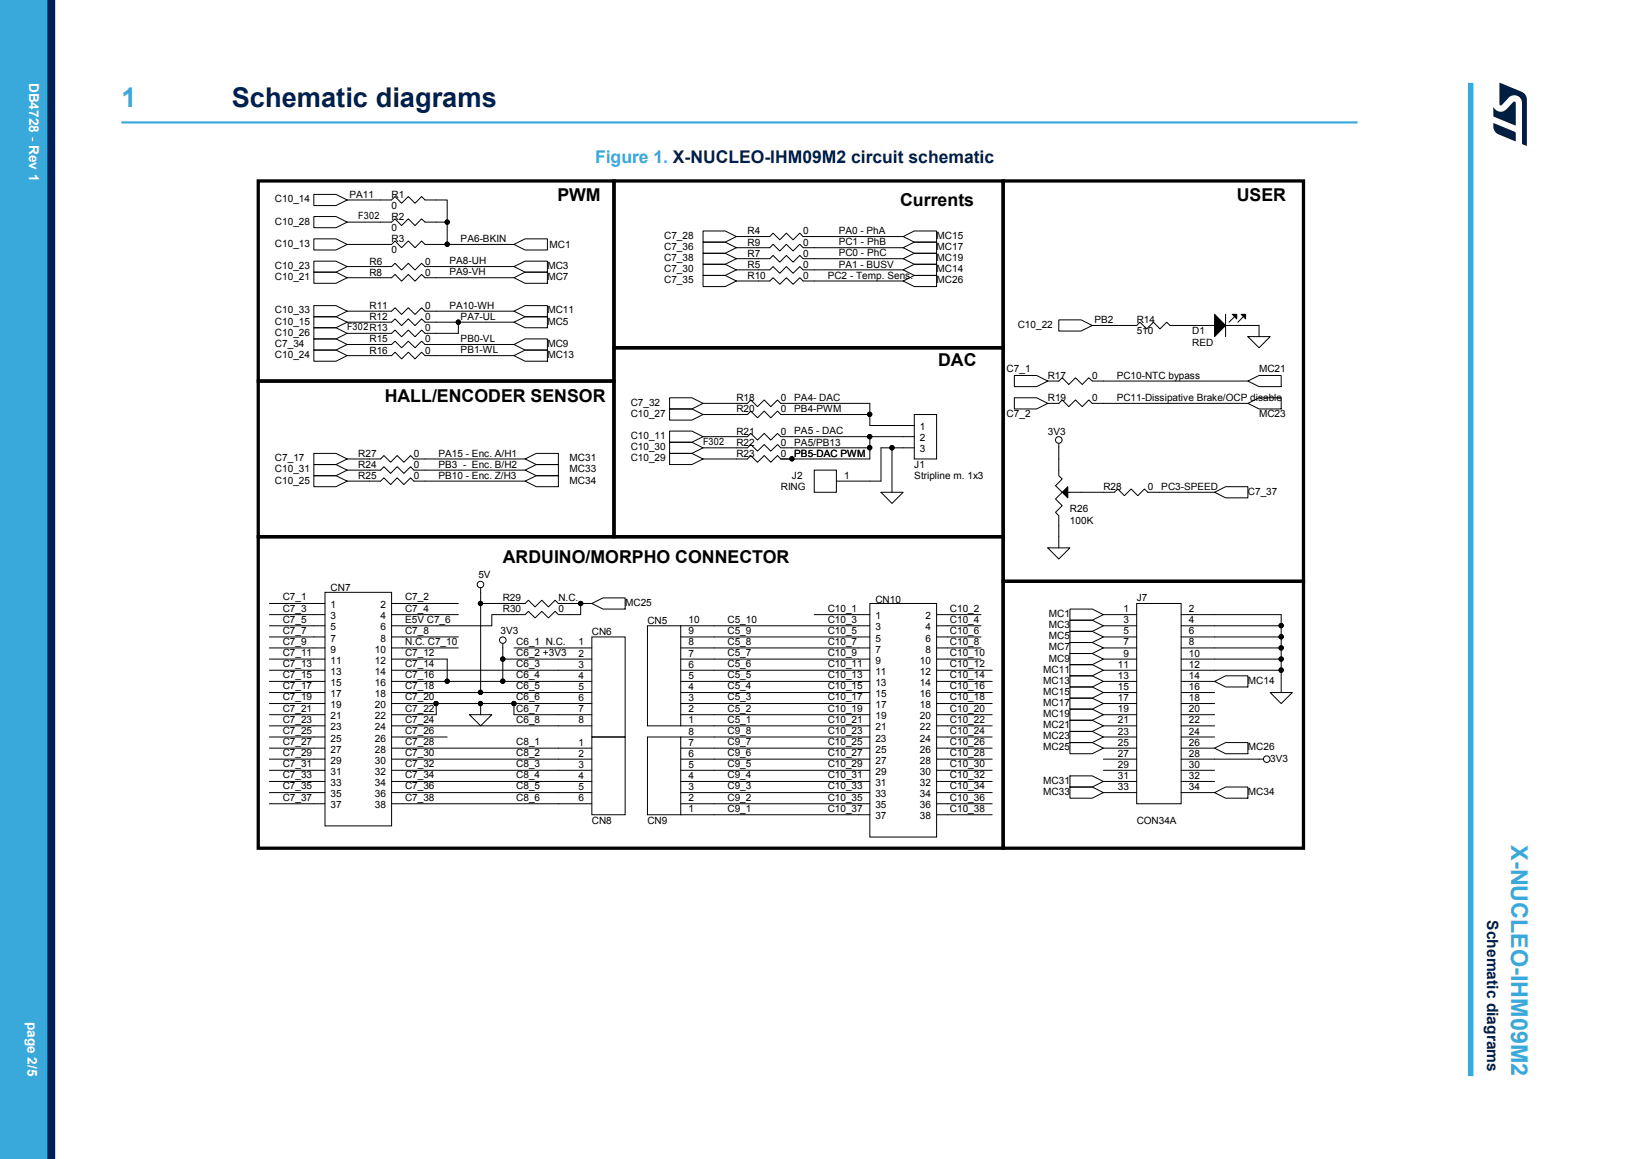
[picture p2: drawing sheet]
<svg xmlns="http://www.w3.org/2000/svg" width="297mm" height="210mm" viewBox="0 0 297 210" stroke-linecap="round" stroke-linejoin="round" font-family="sans-serif">
<path d="M22 22.2h224" fill="none" stroke="#39a9dc" stroke-width=".4"/>
<path d="M46.8 32.8h64.5v36.2h-64.5zM111.3 32.8h70.5v30.2h-70.5zM181.8 32.8h54.4v72.5h-54.4zM46.8 69h64.5v28.2h-64.5zM111.3 63h70.5v34.2h-70.5zM46.8 97.2h135v56.5h-135zM181.8 105.3h54.4v48.4h-54.4z" fill="none" stroke="#000" stroke-width=".59"/>
<g fill="none" stroke="#000" stroke-width=".18">
<path d="M56.9 39.2h4l2 1-2 1.1h-4zM56.9 35.2h4l2 1-2 1h-4zM62.9 36.2h8.1l.6-.6 1.2 1.2 1.2-1.2 1.2 1.2 1.2-1.2 .6 .6h4v4M56.9 55.4h4l2 1-2 1h-4zM56.9 59.4h4l2 1-2 1h-4zM56.9 43.3h4l2 1-2 1h-4zM56.9 47.3h4l2 1-2 1h-4zM56.9 49.3h4l2 1-2 1h-4zM56.9 57.4h4l2 1-2 1h-4zM62.9 44.3h8.1l.6-.6 1.2 1.2 1.2-1.2 1.2 1.2 1.2-1.2 .6 .6h4M62.9 40.2h8.1l.6-.5 1.2 1.2 1.2-1.2 1.2 1.2 1.2-1.2 .6 .5h4M81 40.2v4.1"/>
<path d="M81 44.3h12.1M83.1 58.4h-6.1l-.6-.6-1.2 1.2-1.2-1.2-1.2 1.2-1.2-1.2-.6 .6h-8.1M83.1 58.4v2h-6.1l-.6-.6-1.2 1.2-1.2-1.2-1.2 1.2-1.2-1.2-.6 .6h-8.1M83.1 58.4h10M93.1 56.4h-16.1l-.6-.6-1.2 1.2-1.2-1.2-1.2 1.2-1.2-1.2-.6 .6h-8.1M93.1 50.3h-16.1l-.6-.6-1.2 1.2-1.2-1.2-1.2 1.2-1.2-1.2-.6 .6h-8.1M93.1 48.3h-16.1l-.6-.6-1.2 1.2-1.2-1.2-1.2 1.2-1.2-1.2-.6 .6h-8.1M93.1 50.3l2.1-1h4v2h-4zM93.1 48.3l2.1-1h4v2h-4zM93.1 58.4l2.1-1h4v2h-4zM93.1 56.4l2.1-1h4v2h-4zM93.1 44.3l2.1-1h4v2h-4z"/>
<path d="M127.4 41.9h4l2 1-2 1h-4zM127.4 45.9h4l2 1-2 1h-4zM127.4 49.9h4l2 1-2 1h-4zM127.4 43.9h4l2 1-2 1h-4zM127.4 47.9h4l2 1-2 1h-4zM133.4 44.9h6.1l.6-.6 1.2 1.2 1.2-1.2 1.2 1.2 1.2-1.2 .6 .6h18.2M133.4 48.9h6.1l.6-.6 1.2 1.2 1.2-1.2 1.2 1.2 1.2-1.2 .6 .6h18.2M163.7 42.9h-18.2l-.6-.7-1.2 1.3-1.2-1.3-1.2 1.3-1.2-1.3-.6 .7h-6.1M163.7 46.9h-18.2l-.6-.6-1.2 1.2-1.2-1.2-1.2 1.2-1.2-1.2-.6 .6h-6.1M163.7 50.9h-18.2l-.6-.6-1.2 1.2-1.2-1.2-1.2 1.2-1.2-1.2-.6 .6h-6.1M163.7 50.9l2-1h4v2h-4zM163.7 42.9l2-1h4v2h-4z"/>
<path d="M163.7 46.9l2-1h4v2h-4zM163.7 48.9l2-1h4v2h-4zM163.7 44.9l2-1h4v2h-4zM191.9 58h4l2 1-2 1h-4zM197.9 59h8.1l.6-.6 1.2 1.2 1.2-1.2 1.2 1.2 1.2-1.2 .6 .6h8.1M220.1 56.9l2 2.1-2 2zM222.1 56.9v4.1M222.1 59h6v2M223.3 56.9h.8v.9zM223.7 57.4l-1 1M224.9 56.9h.8v.9zM225.3 57.4l-1 1"/>
<path d="M56.9 61.4h4l2 1-2 1h-4zM56.9 63.4h4l2 1-2 1h-4zM93.1 62.4h-16.1l-.6-.6-1.2 1.2-1.2-1.2-1.2 1.2-1.2-1.2-.6 .6h-8.1M93.1 64.4h-16.1l-.6-.6-1.2 1.2-1.2-1.2-1.2 1.2-1.2-1.2-.6 .6h-8.1M93.1 64.4l2.1-1h4v2h-4zM93.1 62.4l2.1-1h4v2h-4zM121.3 74.1h4.1l2 1-2 1h-4.1zM121.3 72.1h4.1l2 1-2 1h-4.1zM121.3 78.1h4.1l2 1-2 1h-4.1zM127.4 73.1h8.1l.5-.6 1.3 1.2 1.2-1.2 1.2 1.2 1.2-1.2 .6 .6h16.1v2M127.4 75.1h8.1l.5-.6 1.3 1.2 1.2-1.2 1.2 1.2 1.2-1.2 .6 .6h16.1M127.4 79.1h8.1l.5-.6 1.3 1.2 1.2-1.2 1.2 1.2 1.2-1.2 .6 .6h16.1"/>
<path d="M157.6 75.1v2h8.1M157.6 79.1v2M165.7 75.1h4v8.1h-4zM165.7 79.1h-8.1M183.8 68h4l2.1 1-2.1 1.1h-4zM183.8 72.1h4l2.1 1-2.1 1h-4zM189.9 69h2l.6-.5 1.2 1.2 1.2-1.2 1.2 1.2 1.2-1.2 .6 .5h28.2M226.1 73.1h-28.2l-.6-.6-1.2 1.2-1.2-1.2-1.2 1.2-1.2-1.2-.6 .6h-2M226.1 69l2-1h4.1v2.1h-4.1zM226.1 73.1l2-1h4.1v2h-4.1zM226.1 61h4.1l-2.1 2zM56.9 82.2h4l2 1-2 1h-4z"/>
<path d="M56.9 84.2h4l2 1-2 1h-4zM56.9 86.2h4l2 1-2 1h-4zM95.2 83.2h-20.2l-.6-.7-1.2 1.3-1.2-1.3-1.2 1.3-1.2-1.3-.6 .7h-6.1M95.2 87.2h-20.2l-.6-.6-1.2 1.2-1.2-1.2-1.2 1.2-1.2-1.2-.6 .6h-6.1M95.2 85.2h-20.2l-.6-.6-1.2 1.2-1.2-1.2-1.2 1.2-1.2-1.2-.6 .6h-6.1M95.2 87.2l2-1h4v2h-4zM95.2 83.2l2-1h4v2h-4zM95.2 85.2l2-1h4v2h-4zM121.3 80.1h4.1l2 1-2 1.1h-4.1zM121.3 82.2h4.1l2 1-2 1h-4.1zM127.4 81.1h8.1l.5-.6 1.3 1.2 1.2-1.2 1.2 1.2 1.2-1.2 .6 .6h16.1M147.5 85.2h4.1v4h-4.1z"/>
<path d="M157.6 81.1v2.1h-16.1l-.6-.7-1.2 1.3-1.2-1.3-1.2 1.3-1.3-1.3-.5 .7h-8.1M159.6 89.2h4.1l-2.1 2zM161.6 81.1v8.1M161.6 81.1h-2v6.1h-8M165.7 81.1h-4.1M189.9 99.3h4l-2 2zM191.9 80.3v5.9l.6 .6-1.2 1.2 1.2 1.2-1.2 1.2 1.2 1.2-1.2 1.2 .6 .6v5.9M193.5 88.2v2l-1-1zM220.1 89.2h-12.1l-.6-.6-1.2 1.2-1.2-1.2-1.3 1.2-1.1-1.2-.7 .6h-8.4M220.1 89.2l2-1h4v2h-4zM48.8 109.3h10.1M48.8 111.4h10.1"/>
<path d="M48.8 113.4h10.1M48.8 115.4h10.1M58.9 107.3h12.1v42.3h-12.1zM58.9 117.4h-10.1M58.9 119.4h-10.1M71 109.3h12.1M71 111.4h12.1M71 115.4h12.1M71 117.4h12.1M71 119.4h10v4.1M87.1 106.5v2.8M91.1 119.4h16.1"/>
<path d="M91.1 119.4v4.1M91.1 116.6v2.8M93.1 117.4h14.1M105.2 109.3h-4l-.6-.5-1.2 1.2-1.2-1.2-1.2 1.2-1.3-1.2-.5 .5h-8.1v16.2M107.2 115.4h6.1v18.1h-6.1zM107.2 109.3h-2v2.1h-4l-.6-.6-1.2 1.2-1.2-1.2-1.2 1.2-1.3-1.2-.5 .6h-6.1v2h-18.1M107.2 109.3l2.1-1h4v2.1h-4zM117.3 113.4h6.1v18.1h-6.1zM123.4 113.4h34.2M123.4 115.4h34.2M123.4 117.4h34.2M123.4 119.4h34.2"/>
<path d="M147.5 111.4h10.1M157.6 109.3h12.1v42.4h-12.1zM177.8 111.4h-8.1M177.8 113.4h-8.1M177.8 115.4h-8.1M177.8 117.4h-8.1M177.8 119.4h-8.1M193.9 112.4h4l2 1-2 1h-4zM193.9 116.4h4l2 1-2 1h-4zM193.9 114.4h4l2 1-2 1h-4zM193.9 118.4h4l2 1-2 1h-4zM193.9 110.4h4l2 1-2 1h-4z"/>
<path d="M199.9 111.4h6.1M199.9 113.4h6.1M199.9 115.4h6.1M199.9 117.4h6.1M199.9 119.4h6.1M206 109.3h8v36.3h-8zM214 111.4h18.2v2M214 113.4h18.2v2M214 115.4h18.2M214 117.4h18.2M214 119.4h18.2v2M232.2 115.4v2"/>
<path d="M232.2 117.4v2M58.9 121.4h-10.1M58.9 123.5h-10.1M58.9 125.5h-10.1M58.9 127.5h-10.1M58.9 129.5h-10.1M58.9 131.5h-10.1M58.9 133.5h-10.1M58.9 135.6h-10.1M58.9 137.6h-10.1M58.9 139.6h-10.1M71 121.4h36.2"/>
<path d="M71 131.5h36.2M71 123.5h10M71 125.5h16.1M71 127.5h8M71 133.5h10M71 135.6h36.2M71 137.6h36.2M71 139.6h36.2M79 127.5v2h-8M79 127.5h8.1M81 123.5h10.1M85.1 129.5h4l-2 2z"/>
<path d="M87.1 127.5h6M87.1 127.5v2M87.1 125.5h20.1M91.1 123.5h16.1M93.1 127.5h14.1M93.1 127.5v2h14.1M107.2 133.5h6.1v14.1h-6.1zM117.3 133.5h6.1v14.1h-6.1zM123.4 121.4h34.2M123.4 123.5h34.2M123.4 125.5h34.2M123.4 127.5h34.2"/>
<path d="M123.4 129.5h34.2M123.4 131.5h34.2M157.6 139.6h-34.2M157.6 137.6h-34.2M157.6 135.6h-34.2M157.6 133.5h-34.2M179.8 121.4h-10.1M179.8 123.5h-10.1M179.8 125.5h-10.1M179.8 127.5h-10.1M179.8 129.5h-10.1M179.8 131.5h-10.1"/>
<path d="M179.8 133.5h-10.1M179.8 135.6h-10.1M179.8 137.6h-10.1M179.8 139.6h-10.1M193.9 120.4h4l2 1-2 1.1h-4zM193.9 122.5h4l2 1-2 1h-4zM193.9 134.5h4l2 1.1-2 1h-4zM193.9 124.5h4l2 1-2 1h-4zM193.9 126.5h4l2 1-2 1h-4zM193.9 128.5h4l2 1-2 1h-4zM193.9 132.5h4l2 1-2 1h-4zM193.9 130.5h4l2 1-2 1h-4z"/>
<path d="M199.9 121.4h6.1M199.9 123.5h6.1M199.9 125.5h6.1M199.9 127.5h6.1M199.9 129.5h6.1M199.9 131.5h6.1M199.9 133.5h6.1M199.9 135.6h6.1M199.9 137.6h6.1M199.9 139.6h6.1M214 137.6h15M214 121.4h18.2v4.1"/>
<path d="M214 123.5h6.1M214 125.5h6.1M214 135.6h6.1M214 139.6h6.1M214 127.5h6.1M214 129.5h6.1M214 131.5h6.1M214 133.5h6.1M220.1 123.5l2-1h4v2h-4zM220.1 135.6l2-1.1h4v2.1h-4zM230.2 125.5h4l-2 2zM58.9 141.6h-10.1"/>
<path d="M58.9 143.6h-10.1M58.9 145.6h-10.1M71 141.6h36.2M71 143.6h36.2M71 145.6h36.2M101.2 153.7h22.2M157.6 147.6h-34.2M157.6 145.6h-34.2M157.6 143.6h-34.2M157.6 141.6h-34.2M179.8 141.6h-10.1M179.8 143.6h-10.1"/>
<path d="M179.8 145.6h-10.1M179.8 147.6h-10.1M193.9 140.6h4l2 1-2 1h-4zM193.9 142.6h4l2 1-2 1h-4zM199.9 141.6h6.1M199.9 143.6h6.1M214 141.6h6.1M214 143.6h6.1M220.1 143.6l2-1h4v2h-4z"/>
<circle cx="81" cy="44.3" r=".39"/>
<circle cx="81" cy="40.2" r=".39"/>
<circle cx="83.1" cy="58.4" r=".39"/>
<circle cx="157.6" cy="79.1" r=".39"/>
<circle cx="157.6" cy="75.1" r=".39"/>
<circle cx="191.9" cy="79.7" r=".6"/>
<circle cx="143.5" cy="83.1" r=".39"/>
<circle cx="157.6" cy="81.1" r=".4"/>
<circle cx="161.6" cy="81.1" r=".4"/>
<circle cx="87.1" cy="109.3" r=".39"/>
<circle cx="87.1" cy="105.9" r=".59"/>
<circle cx="91.1" cy="119.4" r=".39"/>
<circle cx="91.1" cy="116" r=".59"/>
<circle cx="105.2" cy="109.3" r=".4"/>
<circle cx="232.2" cy="115.4" r=".39"/>
<circle cx="232.2" cy="119.4" r=".39"/>
<circle cx="232.2" cy="117.4" r=".39"/>
<circle cx="232.2" cy="113.4" r=".39"/>
<circle cx="79" cy="127.5" r=".39"/>
<circle cx="81" cy="123.4" r=".39"/>
<circle cx="87.1" cy="127.5" r=".39"/>
<circle cx="87.1" cy="125.5" r=".39"/>
<circle cx="91.1" cy="123.4" r=".39"/>
<circle cx="93.1" cy="127.5" r=".39"/>
<circle cx="229.5" cy="137.6" r=".6"/>
<circle cx="232.2" cy="121.4" r=".4"/>
</g>
<g fill="#000">
<path d="M220.1 56.9l2 2.1-2 2zM223.3 56.9h.8v.9zM224.9 56.9h.8v.9zM193.5 88.2v2l-1-1z"/>
<circle cx="81" cy="44.3" r=".39"/>
<circle cx="81" cy="40.2" r=".39"/>
<circle cx="83.1" cy="58.4" r=".39"/>
<circle cx="157.6" cy="79.1" r=".39"/>
<circle cx="157.6" cy="75.1" r=".39"/>
<circle cx="143.5" cy="83.1" r=".39"/>
<circle cx="157.6" cy="81.1" r=".4"/>
<circle cx="161.6" cy="81.1" r=".4"/>
<circle cx="87.1" cy="109.3" r=".39"/>
<circle cx="91.1" cy="119.4" r=".39"/>
<circle cx="105.2" cy="109.3" r=".4"/>
<circle cx="232.2" cy="115.4" r=".39"/>
<circle cx="232.2" cy="119.4" r=".39"/>
<circle cx="232.2" cy="117.4" r=".39"/>
<circle cx="232.2" cy="113.4" r=".39"/>
<circle cx="79" cy="127.5" r=".39"/>
<circle cx="81" cy="123.4" r=".39"/>
<circle cx="87.1" cy="127.5" r=".39"/>
<circle cx="87.1" cy="125.5" r=".39"/>
<circle cx="91.1" cy="123.4" r=".39"/>
<circle cx="93.1" cy="127.5" r=".39"/>
<circle cx="232.2" cy="121.4" r=".4"/>
</g>
<path d="M266.5 15v180" fill="none" stroke="#39a9dc" stroke-width="1"/>
<g fill="#39a9dc">
<path d="M0 0h8.6v210h-8.6z" fill-rule="evenodd"/>
<path d="M0 0h7.5v210h-7.5z" fill-rule="evenodd"/>
</g>
<path d="M9.3 0v210" fill="none" stroke="#002052" stroke-width="1.4"/>
<g fill="#001e41">
<path d="M271.7 15l4.1 1.6a1.53 1.53 0 0 1 .9 1.4l-.1 8.4-.8-.3v-7.4a1.4 1.4 0 0 0-.8-1.3 1.4 1.4 0 0 0-1.5 .2l-1.3 1.4h-.4z"/>
<path d="M270.6 22.3l3.9 1.6 .2 .2v1.4l-.1 .1-3.1-1.3a1.54 1.54 0 0 1-.9-1.4z"/>
<path d="M270.6 19.4a1.48 1.48 0 0 0 2.4 .4l1.2-1.3 .2-.1 .2 .1 .1 4.2-4.1-1.6z"/>
</g>
<text font-size="4.9" fill="#39a9dc" x="22" y="19.4">1</text>
<text font-size="4.9" fill="#002052" x="42" y="19.4">Schematic diagrams</text>
<text font-size="4.2" fill="#39a9dc" x="273.8" y="153.1" transform="rotate(90 273.8 153.1)">X-NUCLEO-IHM09M2</text>
<text font-size="3.2" fill="#39a9dc" x="107.8" y="29.5">Figure 1. X-NUCLEO-IHM09M2 circuit schematic</text>
<g font-size="3.2">
<text x="101" y="36.4">PWM</text>
<text x="163.1" y="37.2">Currents</text>
<text x="224.1" y="36.4">USER</text>
<text x="170" y="66.4">DAC</text>
<text x="69.7" y="72.8">HALL/ENCODER SENSOR</text>
<text x="91.1" y="101.9">ARDUINO/MORPHO CONNECTOR</text>
</g>
<text font-size="2.8" fill="#002052" x="269.5" y="166.8" transform="rotate(90 269.5 166.8)">Schematic diagrams</text>
<g font-size="2.5" fill="#fff">
<text x="5.3" y="15" transform="rotate(90 5.3 15)">DB4728 - Rev 1</text>
<text x="5" y="185.1" transform="rotate(90 5 185.1)">page 2/5</text>
</g>
<g font-size="1.8">
<text x="63.3" y="35.8">PA11</text>
<text x="71" y="35.8">R1</text>
<text x="49.8" y="40.7">C10_28</text>
<text x="49.8" y="36.7">C10_14</text>
<text x="64.9" y="39.7">F302</text>
<text x="71" y="39.9">R2</text>
<text x="71" y="41.9">0</text>
<text x="71" y="37.9">0</text>
<text x="49.8" y="44.7">C10_13</text>
<text x="66.9" y="47.9">R6</text>
<text x="71" y="43.9">R3</text>
<text x="71" y="45.9">0</text>
<text x="77" y="47.9">0</text>
<text x="81.5" y="47.9">PA8-UH</text>
<text x="83.5" y="43.9">PA6-BKIN</text>
<text x="99.6" y="44.9">MC1</text>
<text x="120.4" y="45.3">C7_36</text>
<text x="120.4" y="43.3">C7_28</text>
<text x="120.4" y="47.3">C7_38</text>
<text x="135.4" y="44.5">R9</text>
<text x="135.5" y="42.5">R4</text>
<text x="135.5" y="46.5">R7</text>
<text x="145.5" y="44.5">0</text>
<text x="145.5" y="42.5">0</text>
<text x="145.5" y="46.5">0</text>
<text x="152" y="42.4">PA0 - PhA</text>
<text x="152" y="46.5">PC0 - PhC</text>
<text x="152" y="44.5">PC1 - PhB</text>
<text x="169.7" y="45.3">MC17</text>
<text x="169.7" y="43.3">MC15</text>
<text x="169.7" y="47.3">MC19</text>
<text x="49.8" y="48.7">C10_23</text>
<text x="49.8" y="50.8">C10_21</text>
<text x="66.9" y="49.9">R8</text>
<text x="77" y="49.9">0</text>
<text x="81.5" y="49.9">PA9-VH</text>
<text x="99.2" y="50.8">MC7</text>
<text x="99.2" y="48.7">MC3</text>
<text x="120.4" y="49.3">C7_30</text>
<text x="120.4" y="51.3">C7_35</text>
<text x="135.5" y="50.5">R10</text>
<text x="135.5" y="48.5">R5</text>
<text x="145.5" y="48.5">0</text>
<text x="145.5" y="50.5">0</text>
<text x="150" y="50.5">PC2 - Temp. Sens.</text>
<text x="152" y="48.5">PA1 - BUSV</text>
<text x="169.7" y="49.3">MC14</text>
<text x="169.7" y="51.3">MC26</text>
<text x="49.8" y="56.8">C10_33</text>
<text x="49.8" y="58.8">C10_15</text>
<text x="62.9" y="59.8">F302R13</text>
<text x="66.9" y="58">R12</text>
<text x="66.9" y="56">R11</text>
<text x="77" y="58">0</text>
<text x="77" y="56">0</text>
<text x="81.5" y="56">PA10-WH</text>
<text x="83.5" y="58">PA7-UL</text>
<text x="99.2" y="58.8">MC5</text>
<text x="99.2" y="56.8">MC11</text>
<text x="184.4" y="59.4">C10_22</text>
<text x="198.3" y="58.6">PB2</text>
<text x="206" y="58.6">R14</text>
<text x="49.8" y="62.8">C7_34</text>
<text x="49.8" y="60.8">C10_26</text>
<text x="49.8" y="64.9">C10_24</text>
<text x="66.9" y="62">R15</text>
<text x="66.9" y="64.1">R16</text>
<text x="77" y="62">0</text>
<text x="77" y="60">0</text>
<text x="77" y="64.1">0</text>
<text x="83.5" y="62">PB0-VL</text>
<text x="83.5" y="64">PB1-WL</text>
<text x="99.2" y="64.9">MC13</text>
<text x="99.2" y="62.8">MC9</text>
<text x="206" y="60.6">510</text>
<text x="216.1" y="60.6">D1</text>
<text x="216.1" y="62.6">RED</text>
<text x="182.4" y="67.5">C7_1</text>
<text x="189.9" y="68.7">R17</text>
<text x="197.9" y="68.7">0</text>
<text x="202.4" y="68.6">PC10-NTC bypass</text>
<text x="228.1" y="67.5">MC21</text>
<text x="114.3" y="75.5">C10_27</text>
<text x="114.3" y="73.5">C7_32</text>
<text x="133.4" y="74.7">R20</text>
<text x="133.4" y="72.7">R18</text>
<text x="141.5" y="74.7">0</text>
<text x="141.5" y="72.7">0</text>
<text x="143.9" y="72.7">PA4- DAC</text>
<text x="143.9" y="74.7">PB4-PWM</text>
<text x="166.7" y="77.9">1</text>
<text x="182.4" y="75.5">C7_2</text>
<text x="189.9" y="72.7">R19</text>
<text x="197.9" y="72.7">0</text>
<text x="202.4" y="72.7">PC11-Dissipative Brake/OCP disable</text>
<text x="228.1" y="75.5">MC23</text>
<text x="49.8" y="83.6">C7_17</text>
<text x="64.9" y="82.8">R27</text>
<text x="75" y="82.8">0</text>
<text x="79.5" y="82.7">PA15 - Enc. A/H1</text>
<text x="103.2" y="83.6">MC31</text>
<text x="114.3" y="81.6">C10_30</text>
<text x="114.3" y="83.6">C10_29</text>
<text x="114.3" y="79.6">C10_11</text>
<text x="127.4" y="80.6">F302</text>
<text x="133.4" y="78.7">R21</text>
<text x="133.4" y="80.8">R22</text>
<text x="133.4" y="82.8">R23</text>
<text x="141.5" y="78.7">0</text>
<text x="141.5" y="80.8">0</text>
<text x="141.5" y="82.8">0</text>
<text x="143.9" y="80.7">PA5/PB13</text>
<text x="143.9" y="82.7">PB5-DAC PWM</text>
<text x="143.9" y="78.7">PA5 - DAC</text>
<text x="166.7" y="80">2</text>
<text x="166.7" y="82">3</text>
<text x="189.9" y="78.7">3V3</text>
<text x="49.8" y="85.6">C10_31</text>
<text x="49.8" y="87.6">C10_25</text>
<text x="64.9" y="86.8">R25</text>
<text x="64.9" y="84.8">R24</text>
<text x="75" y="86.8">0</text>
<text x="75" y="84.8">0</text>
<text x="79.5" y="84.8">PB3 - Enc. B/H2</text>
<text x="79.5" y="86.8">PB10 - Enc. Z/H3</text>
<text x="103.2" y="87.6">MC34</text>
<text x="103.2" y="85.6">MC33</text>
<text x="141.5" y="88.8">RING</text>
<text x="143.5" y="86.8">J2</text>
<text x="153" y="86.7">1</text>
<text x="165.7" y="84.8">J1</text>
<text x="165.7" y="86.8">Stripline m. 1x3</text>
<text x="199.9" y="88.8">R28</text>
<text x="208" y="88.8">0</text>
<text x="210.4" y="88.8">PC3-SPEED</text>
<text x="226.1" y="89.6">C7_37</text>
<text x="193.9" y="92.9">R26</text>
<text x="193.9" y="94.9">100K</text>
<text x="59.9" y="107.1">CN7</text>
<text x="86.7" y="104.7">5V</text>
<text x="51.2" y="108.8">C7_1</text>
<text x="51.2" y="110.8">C7_3</text>
<text x="51.2" y="112.8">C7_5</text>
<text x="59.9" y="110.2">1</text>
<text x="59.9" y="112.2">3</text>
<text x="68.9" y="110.2">2</text>
<text x="68.9" y="112.2">4</text>
<text x="73.4" y="108.8">C7_2</text>
<text x="73.4" y="110.8">C7_4</text>
<text x="73.4" y="112.8">E5V C7_6</text>
<text x="91.1" y="109">R29</text>
<text x="91.1" y="111">R30</text>
<text x="101.2" y="109">N.C.</text>
<text x="101.2" y="111">0</text>
<text x="113.3" y="109.8">MC25</text>
<text x="117.3" y="113">CN5</text>
<text x="124.8" y="112.9">10</text>
<text x="131.8" y="112.8">C5_10</text>
<text x="150" y="112.8">C10_3</text>
<text x="150" y="110.8">C10_1</text>
<text x="158.6" y="112.2">1</text>
<text x="158.6" y="109.2">CN10</text>
<text x="167.7" y="112.2">2</text>
<text x="172.1" y="110.8">C10_2</text>
<text x="172.1" y="112.8">C10_4</text>
<text x="190" y="111.8">MC1</text>
<text x="190" y="113.8">MC3</text>
<text x="203.6" y="110.9">1</text>
<text x="203.6" y="112.9">3</text>
<text x="206" y="109">J7</text>
<text x="215.4" y="110.9">2</text>
<text x="215.4" y="112.9">4</text>
<text x="51.2" y="116.8">C7_9</text>
<text x="51.2" y="118.9">C7_11</text>
<text x="51.2" y="114.8">C7_7</text>
<text x="59.9" y="114.2">5</text>
<text x="59.9" y="116.2">7</text>
<text x="59.9" y="118.2">9</text>
<text x="67.9" y="118.2">10</text>
<text x="68.9" y="114.2">6</text>
<text x="68.9" y="116.2">8</text>
<text x="73.4" y="114.8">C7_8</text>
<text x="73.4" y="116.8">N.C. C7_10</text>
<text x="73.4" y="118.9">C7_12</text>
<text x="90.7" y="114.8">3V3</text>
<text x="93.5" y="116.8">C6_1 N.C.</text>
<text x="93.5" y="118.9">C6_2 +3V3</text>
<text x="104.8" y="119">2</text>
<text x="104.8" y="117">1</text>
<text x="107.2" y="115">CN6</text>
<text x="124.8" y="119">7</text>
<text x="124.8" y="117">8</text>
<text x="124.8" y="115">9</text>
<text x="131.8" y="116.8">C5_8</text>
<text x="131.8" y="118.9">C5_7</text>
<text x="131.8" y="114.8">C5_9</text>
<text x="150" y="116.8">C10_7</text>
<text x="150" y="118.9">C10_9</text>
<text x="150" y="114.8">C10_5</text>
<text x="158.6" y="114.2">3</text>
<text x="158.6" y="116.2">5</text>
<text x="158.6" y="118.2">7</text>
<text x="167.7" y="114.2">4</text>
<text x="167.7" y="116.2">6</text>
<text x="167.7" y="118.2">8</text>
<text x="172.1" y="114.8">C10_6</text>
<text x="172.1" y="116.8">C10_8</text>
<text x="172.1" y="118.9">C10_10</text>
<text x="190" y="117.8">MC7</text>
<text x="190" y="115.8">MC5</text>
<text x="190" y="119.9">MC9</text>
<text x="203.6" y="115">5</text>
<text x="203.6" y="117">7</text>
<text x="203.6" y="119">9</text>
<text x="215.4" y="115">6</text>
<text x="215.4" y="117">8</text>
<text x="215.4" y="119">10</text>
<text x="51.2" y="120.9">C7_13</text>
<text x="51.2" y="122.9">C7_15</text>
<text x="51.2" y="124.9">C7_17</text>
<text x="59.9" y="124.3">15</text>
<text x="59.9" y="120.3">11</text>
<text x="59.9" y="122.3">13</text>
<text x="67.9" y="120.3">12</text>
<text x="67.9" y="122.3">14</text>
<text x="67.9" y="124.3">16</text>
<text x="73.4" y="120.9">C7_14</text>
<text x="73.4" y="122.9">C7_16</text>
<text x="73.4" y="124.9">C7_18</text>
<text x="93.5" y="124.9">C6_5</text>
<text x="93.5" y="120.9">C6_3</text>
<text x="93.5" y="122.9">C6_4</text>
<text x="104.8" y="121">3</text>
<text x="104.8" y="123">4</text>
<text x="104.8" y="125">5</text>
<text x="124.8" y="125">4</text>
<text x="124.8" y="123">5</text>
<text x="124.8" y="121">6</text>
<text x="131.8" y="122.9">C5_5</text>
<text x="131.8" y="120.9">C5_6</text>
<text x="131.8" y="124.9">C5_4</text>
<text x="150" y="120.9">C10_11</text>
<text x="150" y="122.9">C10_13</text>
<text x="150" y="124.9">C10_15</text>
<text x="158.6" y="120.3">9</text>
<text x="158.6" y="122.3">11</text>
<text x="158.6" y="124.3">13</text>
<text x="166.7" y="120.3">10</text>
<text x="166.7" y="122.3">12</text>
<text x="166.7" y="124.3">14</text>
<text x="172.1" y="120.9">C10_12</text>
<text x="172.1" y="122.9">C10_14</text>
<text x="172.1" y="124.9">C10_16</text>
<text x="189" y="121.9">MC11</text>
<text x="189" y="123.9">MC13</text>
<text x="189" y="125.9">MC15</text>
<text x="202.6" y="121">11</text>
<text x="202.6" y="125">15</text>
<text x="202.6" y="123">13</text>
<text x="215.4" y="125">16</text>
<text x="215.4" y="121">12</text>
<text x="215.4" y="123">14</text>
<text x="226.1" y="123.9">MC14</text>
<text x="51.2" y="126.9">C7_19</text>
<text x="51.2" y="128.9">C7_21</text>
<text x="51.2" y="131">C7_23</text>
<text x="59.9" y="126.3">17</text>
<text x="59.9" y="128.3">19</text>
<text x="59.9" y="130.3">21</text>
<text x="67.9" y="128.3">20</text>
<text x="67.9" y="126.3">18</text>
<text x="67.9" y="130.3">22</text>
<text x="73.4" y="126.9">C7_20</text>
<text x="73.4" y="128.9">C7_22</text>
<text x="73.4" y="131">C7_24</text>
<text x="93.5" y="131">C6_8</text>
<text x="93.5" y="126.9">C6_6</text>
<text x="93.5" y="128.9">C6_7</text>
<text x="104.8" y="127">6</text>
<text x="104.8" y="129">7</text>
<text x="104.8" y="131.1">8</text>
<text x="124.8" y="129">2</text>
<text x="124.8" y="127">3</text>
<text x="124.8" y="131.1">1</text>
<text x="131.8" y="128.9">C5_2</text>
<text x="131.8" y="126.9">C5_3</text>
<text x="131.8" y="130.9">C5_1</text>
<text x="150" y="126.9">C10_17</text>
<text x="150" y="128.9">C10_19</text>
<text x="150" y="130.9">C10_21</text>
<text x="158.6" y="126.3">15</text>
<text x="158.6" y="128.3">17</text>
<text x="158.6" y="130.3">19</text>
<text x="166.7" y="126.3">16</text>
<text x="166.7" y="128.3">18</text>
<text x="166.7" y="130.3">20</text>
<text x="172.1" y="126.9">C10_18</text>
<text x="172.1" y="128.9">C10_20</text>
<text x="172.1" y="130.9">C10_22</text>
<text x="189" y="127.9">MC17</text>
<text x="189" y="129.9">MC19</text>
<text x="189" y="131.9">MC21</text>
<text x="202.6" y="127">17</text>
<text x="202.6" y="129">19</text>
<text x="202.6" y="131.1">21</text>
<text x="215.4" y="127">18</text>
<text x="215.4" y="129">20</text>
<text x="215.4" y="131.1">22</text>
<text x="51.2" y="133">C7_25</text>
<text x="51.2" y="135">C7_27</text>
<text x="51.2" y="137">C7_29</text>
<text x="59.9" y="134.4">25</text>
<text x="59.9" y="132.3">23</text>
<text x="59.9" y="136.4">27</text>
<text x="67.9" y="132.3">24</text>
<text x="67.9" y="134.4">26</text>
<text x="67.9" y="136.4">28</text>
<text x="73.4" y="135">C7_28</text>
<text x="73.4" y="137">C7_30</text>
<text x="73.4" y="133">C7_26</text>
<text x="93.5" y="135">C8_1</text>
<text x="93.5" y="137">C8_2</text>
<text x="104.8" y="137.1">2</text>
<text x="104.8" y="135.1">1</text>
<text x="124.8" y="137.1">6</text>
<text x="124.8" y="135.1">7</text>
<text x="124.8" y="133.1">8</text>
<text x="131.8" y="135">C9_7</text>
<text x="131.8" y="137">C9_6</text>
<text x="131.8" y="133">C9_8</text>
<text x="150" y="135">C10_25</text>
<text x="150" y="137">C10_27</text>
<text x="150" y="133">C10_23</text>
<text x="158.6" y="134.4">23</text>
<text x="158.6" y="132.3">21</text>
<text x="158.6" y="136.4">25</text>
<text x="166.7" y="132.3">22</text>
<text x="166.7" y="134.4">24</text>
<text x="166.7" y="136.4">26</text>
<text x="172.1" y="133">C10_24</text>
<text x="172.1" y="135">C10_26</text>
<text x="172.1" y="137">C10_28</text>
<text x="189" y="134">MC23</text>
<text x="189" y="136">MC25</text>
<text x="202.6" y="133.1">23</text>
<text x="202.6" y="135.1">25</text>
<text x="202.6" y="137.1">27</text>
<text x="215.4" y="135.1">26</text>
<text x="215.4" y="137.1">28</text>
<text x="215.4" y="133.1">24</text>
<text x="226.1" y="136">MC26</text>
<text x="230.2" y="138">3V3</text>
<text x="51.2" y="139">C7_31</text>
<text x="51.2" y="141">C7_33</text>
<text x="51.2" y="143">C7_35</text>
<text x="59.9" y="138.4">29</text>
<text x="59.9" y="140.4">31</text>
<text x="59.9" y="142.4">33</text>
<text x="67.9" y="138.4">30</text>
<text x="67.9" y="140.4">32</text>
<text x="67.9" y="142.4">34</text>
<text x="73.4" y="143">C7_36</text>
<text x="73.4" y="141">C7_34</text>
<text x="73.4" y="139">C7_32</text>
<text x="93.5" y="143">C8_5</text>
<text x="93.5" y="141">C8_4</text>
<text x="93.5" y="139">C8_3</text>
<text x="104.8" y="139.1">3</text>
<text x="104.8" y="141.1">4</text>
<text x="104.8" y="143.2">5</text>
<text x="124.8" y="143.2">3</text>
<text x="124.8" y="141.1">4</text>
<text x="124.8" y="139.1">5</text>
<text x="131.8" y="139">C9_5</text>
<text x="131.8" y="141">C9_4</text>
<text x="131.8" y="143">C9_3</text>
<text x="150" y="139">C10_29</text>
<text x="150" y="141">C10_31</text>
<text x="150" y="143">C10_33</text>
<text x="158.6" y="142.4">31</text>
<text x="158.6" y="138.4">27</text>
<text x="158.6" y="140.4">29</text>
<text x="166.7" y="138.4">28</text>
<text x="166.7" y="140.4">30</text>
<text x="166.7" y="142.4">32</text>
<text x="172.1" y="139">C10_30</text>
<text x="172.1" y="141">C10_32</text>
<text x="172.1" y="143">C10_34</text>
<text x="189" y="142">MC31</text>
<text x="202.6" y="139.1">29</text>
<text x="202.6" y="141.1">31</text>
<text x="202.6" y="143.2">33</text>
<text x="215.4" y="139.1">30</text>
<text x="215.4" y="141.1">32</text>
<text x="215.4" y="143.2">34</text>
<text x="51.2" y="145.1">C7_37</text>
<text x="59.9" y="144.4">35</text>
<text x="59.9" y="146.5">37</text>
<text x="67.9" y="144.4">36</text>
<text x="67.9" y="146.5">38</text>
<text x="73.4" y="145.1">C7_38</text>
<text x="93.5" y="145.1">C8_6</text>
<text x="104.8" y="145.2">6</text>
<text x="107.3" y="149.3">CN8</text>
<text x="117.3" y="149.3">CN9</text>
<text x="124.8" y="147.2">1</text>
<text x="124.8" y="145.2">2</text>
<text x="131.8" y="145.1">C9_2</text>
<text x="131.8" y="147.1">C9_1</text>
<text x="150" y="145.1">C10_35</text>
<text x="150" y="147.1">C10_37</text>
<text x="158.6" y="144.4">33</text>
<text x="158.6" y="146.5">35</text>
<text x="158.6" y="148.5">37</text>
<text x="166.7" y="144.4">34</text>
<text x="166.7" y="146.5">36</text>
<text x="166.7" y="148.5">38</text>
<text x="172.1" y="145.1">C10_36</text>
<text x="172.1" y="147.1">C10_38</text>
<text x="189" y="144">MC33</text>
<text x="206" y="149.3">CON34A</text>
<text x="226.1" y="144">MC34</text>
</g>
</svg>
